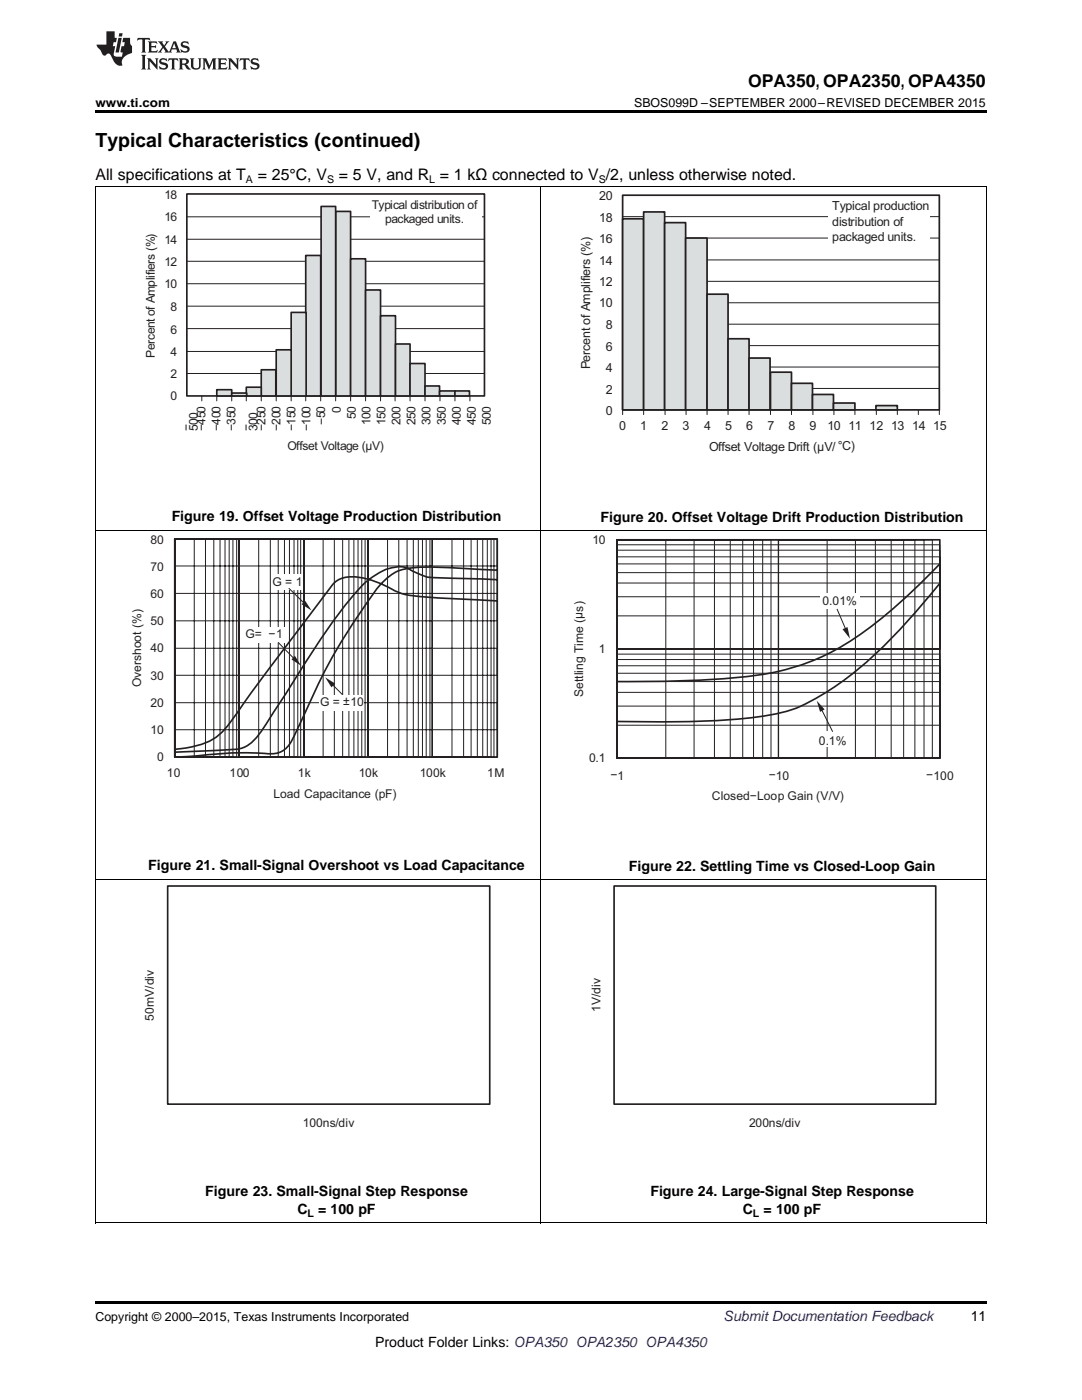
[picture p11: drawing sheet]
<svg xmlns="http://www.w3.org/2000/svg" width="216mm" height="279mm" viewBox="0 0 216 279" stroke-linecap="round" stroke-linejoin="round" font-family="sans-serif">
<path d="M19 259.7h177.8v.5h-177.8z" fill="#000"/>
<path d="M19.1 106v138.1M107.9 106v138.1M196.8 106v138.1M19 175.6h177.8M19 244.1h177.8" fill="none" stroke="#000" stroke-width=".2"/>
<path d="M123.1 107.7h64.4v43.6h-64.4zM187.4 116.5a106.8 106.8 0 0 1-19.5 19.6l-3.2 2.1a28.3 28.3 0 0 1-14 4.9 223.1 223.1 0 0 1-27.6 .9M187.4 112.6a94.1 94.1 0 0 1-19.5 16.4 48.5 48.5 0 0 1-22.2 6.3l-10.5 .6-12.1 .1M33.5 176.8h64.2v43.6h-64.2zM122.5 176.8h64.2v43.6h-64.2z" fill="none" stroke="#241f21" stroke-width=".33"/>
<g fill="none" stroke="#241f21" stroke-width=".2">
<path d="M123.1 108.7h64.4v20.8h-64.4zM123.1 109.8h64.4v19.7h-64.4zM123.1 111.1h64.4v18.4h-64.4zM123.1 112.5h64.4v17h-64.4zM123.1 114.3h64.4v15.2h-64.4zM123.1 116.4h64.4v13.1h-64.4zM123.1 119.1h64.4v10.4h-64.4zM123.1 107.7h30.7v43.6h-30.7zM123.1 107.7h29.1v43.6h-29.1zM123.1 107.7h27.3v43.6h-27.3zM123.1 107.7h25.1v43.6h-25.1zM123.1 107.7h22.6v43.6h-22.6z"/>
<path d="M123.1 107.7h19.5v43.6h-19.5zM123.1 107.7h15.4v43.6h-15.4zM123.1 107.7h9.8v43.6h-9.8zM155.3 107.7h30.7v43.6h-30.7zM155.3 107.7h29.1v43.6h-29.1zM155.3 107.7h27.3v43.6h-27.3zM155.3 107.7h25v43.6h-25zM155.3 107.7h22.5v43.6h-22.5zM155.3 107.7h19.4v43.6h-19.4zM155.3 107.7h15.4v43.6h-15.4zM155.3 107.7h9.7v43.6h-9.7zM123.1 122.9h64.4v6.6h-64.4z"/>
<path d="M123.1 130.5h64.4v20.8h-64.4zM123.1 131.6h64.4v19.7h-64.4zM123.1 132.9h64.4v18.4h-64.4zM123.1 134.4h64.4v16.9h-64.4zM123.1 136h64.4v15.3h-64.4zM123.1 138.2h64.4v13.1h-64.4zM123.1 140.9h64.4v10.4h-64.4zM123.1 144.7h64.4v6.6h-64.4z"/>
</g>
<path d="M123.1 107.7h32.2v43.6h-32.2zM123.1 129.5h64.4v21.8h-64.4z" fill="none" stroke="#241f21" stroke-width=".25"/>
<path d="M163 139.8l1.5 1.8-.9 .5z" fill="#241f21"/>
<path d="M163.1 146h6.3v3.1h-6.3z" fill-rule="evenodd" fill="#fff"/>
<path d="M163.6 141l2.5 5" fill="none" stroke="#241f21" stroke-width=".2"/>
<path d="M163.6 118.3h7.9v3.2h-7.9z" fill-rule="evenodd" fill="#fff"/>
<path d="M168.1 125.6l1-.4 .5 2.3z" fill="#241f21"/>
<g fill="none" stroke="#241f21" stroke-width=".2">
<path d="M34.9 107.6h64.3v5.4h-64.3zM34.9 118.4h64.3v5.5h-64.3zM34.9 107.6h12.8v43.5h-12.8zM34.9 107.6h12.3v43.5h-12.3zM34.9 107.6h11.6v43.5h-11.6zM34.9 107.6h10.8v43.5h-10.8zM34.9 107.6h10v43.5h-10zM34.9 107.6h9v43.5h-9zM34.9 107.6h7.8v43.5h-7.8zM34.9 107.6h6.1v43.5h-6.1zM34.9 107.6h3.9v43.5h-3.9zM47.7 107.6h13v43.5h-13z"/>
<path d="M47.7 107.6h12.3v43.5h-12.3zM47.7 107.6h11.7v43.5h-11.7zM47.7 107.6h11v43.5h-11zM47.7 107.6h10.1v43.5h-10.1zM47.7 107.6h9.1v43.5h-9.1zM47.7 107.6h7.8v43.5h-7.8zM47.7 107.6h6.2v43.5h-6.2zM47.7 107.6h3.9v43.5h-3.9zM47.7 107.6v43.5M60.6 107.6v43.5M60.7 107.6h12.7v43.5h-12.7zM60.7 107.6h12.2v43.5h-12.2z"/>
<path d="M60.7 107.6h11.5v43.5h-11.5zM60.7 107.6h10.7v43.5h-10.7zM60.7 107.6h9.9v43.5h-9.9zM60.7 107.6h8.9v43.5h-8.9zM60.7 107.6h7.7v43.5h-7.7zM60.7 107.6h6v43.5h-6zM60.7 107.6h3.8v43.5h-3.8zM73.4 107.6h12.9v43.5h-12.9zM73.4 107.6h12.4v43.5h-12.4zM73.4 107.6h11.6v43.5h-11.6zM73.4 107.6h10.9v43.5h-10.9zM73.4 107.6h10.1v43.5h-10.1z"/>
<path d="M73.4 107.6h9.1v43.5h-9.1zM73.4 107.6h7.8v43.5h-7.8zM73.4 107.6h6.2v43.5h-6.2zM73.4 107.6h3.9v43.5h-3.9zM73.4 107.6v43.5M86.3 107.6h12.9v43.5h-12.9zM86.3 107.6h12.3v43.5h-12.3zM86.3 107.6h11.7v43.5h-11.7zM86.3 107.6h10.9v43.5h-10.9zM86.3 107.6h10v43.5h-10zM86.3 107.6h8.9v43.5h-8.9zM86.3 107.6h7.7v43.5h-7.7z"/>
<path d="M86.3 107.6h6.2v43.5h-6.2zM86.3 107.6h3.9v43.5h-3.9zM86.3 107.6v43.5M34.9 129.4h64.3v5.4h-64.3zM167 121.6l2 4.6M34.9 140.2h64.3v5.4h-64.3z"/>
</g>
<path d="M34.9 107.6h64.3v43.5h-64.3zM99.1 113.8l-3.7-.2a70.9 70.9 0 0 0-14.4-.1 9.7 9.7 0 0 0-5.7 3.9 121.3 121.3 0 0 0-15.1 26.3 27 27 0 0 1-2.9 5.4 4.7 4.7 0 0 1-4.5 1.3 109.9 109.9 0 0 0-15.7 .6l-2.2 .1M99.1 119.9l-6.3-.3a65.4 65.4 0 0 1-12.8-1.2l-.5-.2a23 23 0 0 0-8.9-3.1 5 5 0 0 0-4.3 1.7l-3.8 5a681.8 681.8 0 0 0-17.2 23.3 10.5 10.5 0 0 1-6.7 3.9l-3.7 .5M99.1 115.7l-10.9-.4a12.4 12.4 0 0 1-7.3-2 8.5 8.5 0 0 0-6.6 1.9l-.6 .4a54.6 54.6 0 0 0-9.2 11.3l-8.7 13.3a51.6 51.6 0 0 1-5.4 7.8 5.7 5.7 0 0 1-4.4 1.6l-11.1 .5" fill="none" stroke="#241f21" stroke-width=".33"/>
<path d="M55.1 114.6h5.2v3.1h-5.2z" fill-rule="evenodd" fill="#fff"/>
<path d="M60.2 120.6l.7-.7 1.3 1.9z" fill="#241f21"/>
<path d="M57.7 117.4l3.5 3.4" fill="none" stroke="#241f21" stroke-width=".2"/>
<path d="M48.6 125.1h8.2v3.2h-8.2z" fill-rule="evenodd" fill="#fff"/>
<path d="M58.8 130.9l1.3 2-1.9-1.3z" fill="#241f21"/>
<path d="M55.5 128.2l3.6 3.7" fill="none" stroke="#241f21" stroke-width=".2"/>
<path d="M63.7 138.7h9v3h-9z" fill-rule="evenodd" fill="#fff"/>
<path d="M64.9 135.2l2 1.2-.8 .8z" fill="#241f21"/>
<g fill="none" stroke="#241f21" stroke-width=".2">
<path d="M124.2 43.2h63.2M124.2 47.5h63.2M124.2 51.9h63.2M124.2 56.1h63.2M124.2 60.4h63.2M124.2 64.7h63.2M124.2 69h63.2M124.2 73.3h63.2M124.2 77.5h63.2M124.2 81.8v.9M128.4 81.8v.9M132.7 81.8v.9"/>
<path d="M136.9 81.8v.9M141.1 81.8v.9M145.3 81.8v.9M149.5 81.8v.9M153.7 81.8v.9M157.9 81.8v.9M162.2 81.8v.9M166.4 81.8v.9M170.6 81.8v.9M174.9 81.8v.9M179.1 81.8v.9M183.2 81.8v.9"/>
<path d="M187.4 81.8v.9M65.9 136.2l2.4 2.4"/>
</g>
<path d="M19.1 37.3v68.7M107.9 37.3v68.7M196.8 37.3v68.7M19 106h177.8" fill="none" stroke="#000" stroke-width=".2"/>
<path d="M124.2 39h63.2v42.8h-63.2z" fill="none" stroke="#241f21" stroke-width=".34"/>
<path d="M165.4 39.6h20.2v9.7h-20.2z" fill-rule="evenodd" fill="#fff"/>
<path d="M124.2 43.7h4.2v38.1h-4.2z" fill-rule="evenodd" fill="#dbdede"/>
<path d="M124.2 43.7h4.2v38.1h-4.2z" fill="none" stroke="#241f21" stroke-width=".34"/>
<path d="M128.4 42.3h4.2v39.5h-4.2z" fill-rule="evenodd" fill="#dbdede"/>
<path d="M128.4 42.3h4.2v39.5h-4.2z" fill="none" stroke="#241f21" stroke-width=".34"/>
<path d="M132.6 44.4h4.2v37.4h-4.2z" fill-rule="evenodd" fill="#dbdede"/>
<path d="M132.6 44.4h4.2v37.4h-4.2z" fill="none" stroke="#241f21" stroke-width=".34"/>
<path d="M136.8 47.5h4.3v34.3h-4.3z" fill-rule="evenodd" fill="#dbdede"/>
<path d="M136.8 47.5h4.3v34.3h-4.3z" fill="none" stroke="#241f21" stroke-width=".34"/>
<path d="M141.1 58.7h4.2v23.1h-4.2z" fill-rule="evenodd" fill="#dbdede"/>
<path d="M141.1 58.7h4.2v23.1h-4.2z" fill="none" stroke="#241f21" stroke-width=".34"/>
<path d="M145.3 67.6h4.2v14.2h-4.2z" fill-rule="evenodd" fill="#dbdede"/>
<path d="M145.3 67.6h4.2v14.2h-4.2z" fill="none" stroke="#241f21" stroke-width=".34"/>
<path d="M149.5 71.5h4.2v10.3h-4.2z" fill-rule="evenodd" fill="#dbdede"/>
<path d="M149.5 71.5h4.2v10.3h-4.2z" fill="none" stroke="#241f21" stroke-width=".34"/>
<path d="M153.7 74.3h4.2v7.5h-4.2z" fill-rule="evenodd" fill="#dbdede"/>
<path d="M153.7 74.3h4.2v7.5h-4.2z" fill="none" stroke="#241f21" stroke-width=".34"/>
<path d="M157.9 76.5h4.2v5.3h-4.2z" fill-rule="evenodd" fill="#dbdede"/>
<path d="M157.9 76.5h4.2v5.3h-4.2z" fill="none" stroke="#241f21" stroke-width=".34"/>
<path d="M162.1 78.7h4.2v3.1h-4.2z" fill-rule="evenodd" fill="#dbdede"/>
<path d="M162.1 78.7h4.2v3.1h-4.2z" fill="none" stroke="#241f21" stroke-width=".34"/>
<path d="M166.3 80.4h4.3v1.4h-4.3z" fill-rule="evenodd" fill="#dbdede"/>
<path d="M166.3 80.4h4.3v1.4h-4.3z" fill="none" stroke="#241f21" stroke-width=".34"/>
<path d="M174.8 80.9h4.3v.9h-4.3z" fill-rule="evenodd" fill="#dbdede"/>
<path d="M174.8 80.9h4.3v.9h-4.3z" fill="none" stroke="#241f21" stroke-width=".34"/>
<path d="M37.3 38.7h59.4v40.3h-59.4z" fill="none" stroke="#241f21" stroke-width=".33"/>
<g fill="none" stroke="#241f21" stroke-width=".2">
<path d="M37.3 43.3h59.4M37.3 47.7h59.4M37.3 52.1h59.4M37.3 56.6h59.4M37.3 61.1h59.4M37.3 65.6h59.4M37.3 70.1h59.4M37.3 74.5h59.4M40.3 79v1M43.3 79v1M46.2 79v1M49.1 79v1"/>
<path d="M52.1 79v1M55.1 79v1M58.1 79v1M61 79v1M64 79v1M67 79v1M70 79v1M72.9 79v1M75.9 79v1M78.8 79v1M81.8 79v1M84.8 79v1"/>
<path d="M87.8 79v1M90.8 79v1M93.8 79v1"/>
</g>
<path d="M73.8 39.4h22.3v5.9h-22.3z" fill-rule="evenodd" fill="#fff"/>
<path d="M61 51h3v28h-3z" fill-rule="evenodd" fill="#dbdede"/>
<path d="M61 51h3v28h-3z" fill="none" stroke="#241f21" stroke-width=".33"/>
<path d="M58.1 62.3h3v16.7h-3z" fill-rule="evenodd" fill="#dbdede"/>
<path d="M58.1 62.3h3v16.7h-3z" fill="none" stroke="#241f21" stroke-width=".33"/>
<path d="M55.1 69.8h3v9.2h-3z" fill-rule="evenodd" fill="#dbdede"/>
<path d="M55.1 69.8h3v9.2h-3z" fill="none" stroke="#241f21" stroke-width=".33"/>
<path d="M52.1 73.8h2.9v5.2h-2.9z" fill-rule="evenodd" fill="#dbdede"/>
<path d="M52.1 73.8h2.9v5.2h-2.9z" fill="none" stroke="#241f21" stroke-width=".33"/>
<path d="M49.1 77.3h3v1.7h-3z" fill-rule="evenodd" fill="#dbdede"/>
<path d="M49.1 77.3h3v1.7h-3z" fill="none" stroke="#241f21" stroke-width=".33"/>
<path d="M43.3 77.8h2.9v1.2h-2.9z" fill-rule="evenodd" fill="#dbdede"/>
<path d="M43.3 77.8h2.9v1.2h-2.9z" fill="none" stroke="#241f21" stroke-width=".33"/>
<path d="M46.2 78.4h3v.6h-3z" fill-rule="evenodd" fill="#dbdede"/>
<path d="M46.2 78.4h3v.6h-3z" fill="none" stroke="#241f21" stroke-width=".33"/>
<path d="M67 42.2h3v36.8h-3z" fill-rule="evenodd" fill="#dbdede"/>
<path d="M67 42.2h3v36.8h-3z" fill="none" stroke="#241f21" stroke-width=".33"/>
<path d="M64.1 41.2h2.9v37.8h-2.9z" fill-rule="evenodd" fill="#dbdede"/>
<path d="M64.1 41.2h2.9v37.8h-2.9z" fill="none" stroke="#241f21" stroke-width=".33"/>
<path d="M70 51.6h2.9v27.4h-2.9z" fill-rule="evenodd" fill="#dbdede"/>
<path d="M70 51.6h2.9v27.4h-2.9z" fill="none" stroke="#241f21" stroke-width=".33"/>
<path d="M72.9 57.9h3v21.1h-3z" fill-rule="evenodd" fill="#dbdede"/>
<path d="M72.9 57.9h3v21.1h-3z" fill="none" stroke="#241f21" stroke-width=".33"/>
<path d="M75.9 63h3v16h-3z" fill-rule="evenodd" fill="#dbdede"/>
<path d="M75.9 63h3v16h-3z" fill="none" stroke="#241f21" stroke-width=".33"/>
<path d="M78.9 68.7h2.9v10.3h-2.9z" fill-rule="evenodd" fill="#dbdede"/>
<path d="M78.9 68.7h2.9v10.3h-2.9z" fill="none" stroke="#241f21" stroke-width=".33"/>
<path d="M81.8 72.5h3v6.5h-3z" fill-rule="evenodd" fill="#dbdede"/>
<path d="M81.8 72.5h3v6.5h-3z" fill="none" stroke="#241f21" stroke-width=".33"/>
<path d="M84.8 77h2.9v2h-2.9z" fill-rule="evenodd" fill="#dbdede"/>
<path d="M84.8 77h2.9v2h-2.9z" fill="none" stroke="#241f21" stroke-width=".33"/>
<path d="M87.7 78h3.1v1h-3.1z" fill-rule="evenodd" fill="#dbdede"/>
<path d="M87.7 78h3.1v1h-3.1z" fill="none" stroke="#241f21" stroke-width=".33"/>
<path d="M90.8 78h2.9v1h-2.9z" fill-rule="evenodd" fill="#dbdede"/>
<path d="M90.8 78h2.9v1h-2.9z" fill="none" stroke="#241f21" stroke-width=".33"/>
<path d="M19 37.2h177.8" fill="none" stroke="#000" stroke-width=".2"/>
<path d="M19 22h177.8v.5h-177.8z" fill="#000"/>
<g fill="#231f20">
<path d="M27.5 7.6l-.1 .5 .4-.2h.6v.1v2.1l-.2 .4h1l-.3-.4v-2.1l.1-.1h.5l.5 .2-.2-.5zM29.5 8.3l.2 .3v1.5l-.2 .4h1.8l.2-.6a1.04 1.04 0 0 1-1.3 .2v-.7h.6l.3 .2v-.6l-.3 .2h-.6v-.6l.8-.1 .4 .3-.2-.5zM31.5 8.3l.9 1.1-.9 1.1h.8l-.2-.2 .5-.7 .4 .7-.2 .2h1.5l-.1-.2 .1-.4h.9l.1 .4-.2 .2h1l-.3-.3-.7-1.9h-.5l-.9 2-.8-1 .9-1h-.8l.1 .3-.3 .5-.4-.6 .2-.2zM34.7 8.6l.4 1h-.7zM36.3 8.4a.63 .63 0 0 0-.2 .7 .63 .63 0 0 0 .6 .4l.6 .2 .1 .2a.75 .75 0 0 1-.7 .4 .75 .75 0 0 1-.6-.5l.1 .7 .1-.1a1.11 1.11 0 0 0 1.5-.6 1.13 1.13 0 0 0-1.2-.8l-.1-.4a1.04 1.04 0 0 1 1.2 .2l-.2-.5-.1 .1-.5-.2zM28.2 10.9l.2 .4v2.2l-.2 .4h1l-.3-.4v-2.2l.3-.4zM29.3 11.6l.3 .4v1.5l-.3 .4h.8l-.2-.4v-1.3l1.5 1.7v-1.9l.2-.4h-.7l.2 .4v.9l-1.1-1.3zM32 11.8a.62 .62 0 0 0-.2 .7 .62 .62 0 0 0 .6 .4l.6 .1 .1 .3a.76 .76 0 0 1-.7 .3 .76 .76 0 0 1-.6-.4l.1 .7 .1-.1a1.11 1.11 0 0 0 1.5-.6 1.13 1.13 0 0 0-1.2-.8l-.1-.4a1.04 1.04 0 0 1 1.2 .2l-.2-.6-.1 .1-.5-.1zM33.7 11.6l-.2 .6a.61 .61 0 0 1 .8-.3v1.6l-.2 .4h.9l-.2-.4v-1.6a.63 .63 0 0 1 .8 .3l-.2-.6zM35.6 11.6l.3 .4v1.5l-.3 .4h1l-.2-.2v-.8l.5 .2a.76 .76 0 0 0 1.2 .7l-1-1a.58 .58 0 0 0 .6-.5 .58 .58 0 0 0-.5-.6zM36.4 11.9h.1a.45 .45 0 0 1 .5 .1 .45 .45 0 0 1 .1 .5l-.7 .2zM37.9 11.6l.2 .2a2.17 2.17 0 0 0 .3 1.9 .99 .99 0 0 0 1.6-.6v-1.1l.2-.4h-.7l.2 .2a1.92 1.92 0 0 1-.2 1.8 .6 .6 0 0 1-.9-.5v-1.1l.2-.4zM40.4 11.6l.2 .4v1.5l-.2 .4h.7l-.2-.4v-1.4l.8 1.8 .8-1.8v1.4l-.2 .4h.9l-.2-.4v-1.5l.2-.4h-.8l-.6 1.5-.6-1.5zM43.4 11.6l.2 .4v1.5l-.2 .4h1.8l.2-.6a1.04 1.04 0 0 1-1.3 .1v-.6h.5l.4 .2v-.6l-.4 .2h-.5v-.7h.8l.3 .3-.1-.6zM45.5 11.6l.2 .4v1.5l-.2 .4h.7l-.2-.4v-1.3l1.5 1.7v-1.9l.2-.4h-.7l.2 .4v.9l-1.1-1.3zM47.9 11.6l-.1 .6a.61 .61 0 0 1 .8-.3v1.6l-.3 .4h1l-.3-.4 .1-1.6a.63 .63 0 0 1 .7 .3l-.1-.6zM50.2 11.8a.62 .62 0 0 0-.2 .7 .62 .62 0 0 0 .6 .4l.6 .1 .2 .3a.76 .76 0 0 1-.8 .3 .76 .76 0 0 1-.6-.4l.1 .7 .2-.1a1.11 1.11 0 0 0 1.5-.6 1.13 1.13 0 0 0-1.3-.8l-.1-.4a1.04 1.04 0 0 1 1.2 .2l-.1-.6-.2 .1-.5-.1z"/>
<path d="M21.2 6.3v2.6h-1.9l.1 .4 .7 .9a.91 .91 0 0 0 1 .8 .56 .56 0 0 1 .5-.3 .56 .56 0 0 1 .5 .3l.4 .8a1.53 1.53 0 0 0 1.9 1.2 1.54 1.54 0 0 1 1-2.1l.9-.3v-1.4a1.52 1.52 0 0 1-.3-1.6h-1.4l-.2 .8h.5l-.2 .8h-.4l-.2 1v.2l.4 .1-.2 .8a1.93 1.93 0 0 1-1.6-.3l.3-1.8h-.5l.2-.8h.4l.2-.8h-.4v-1.3zM23.6 7.6l-.6 2.9h.7l.6-2.9zM23.8 6.6l-.1 .7h.6l.2-.7z"/>
</g>
<text font-size="3.9" x="19" y="29.3">Typical Characteristics (continued)</text>
<text font-size="3.5" x="149.3" y="17.3">OPA350, OPA2350, OPA4350</text>
<g font-size="3.2">
<text x="19" y="36">All specifications at T</text>
<text x="51.4" y="36">= 25°C, V</text>
<text x="67.6" y="36">= 5 V, and R = 1 kΩ connected to V /2, unless otherwise noted.</text>
</g>
<g font-size="2.8">
<text x="34.3" y="104.1">Figure 19. Offset Voltage Production Distribution</text>
<text x="119.8" y="104.2">Figure 20. Offset Voltage Drift Production Distribution</text>
<text x="29.6" y="173.5">Figure 21. Small-Signal Overshoot vs Load Capacitance</text>
<text x="125.5" y="173.9">Figure 22. Settling Time vs Closed-Loop Gain</text>
<text x="41" y="238.7">Figure 23. Small-Signal Step Response</text>
<text x="129.8" y="238.7">Figure 24. Large-Signal Step Response</text>
<text x="59.3" y="242.4">C</text>
<text x="63.5" y="242.4">= 100 pF</text>
<text x="148.2" y="242.4">C</text>
<text x="152.4" y="242.4">= 100 pF</text>
<text x="193.7" y="263.6">11</text>
<text x="74.9" y="268.9">Product Folder Links: OPA350 OPA2350 OPA4350</text>
</g>
<text font-size="2.8" fill="#0000c8" x="144.4" y="263.6">Submit Documentation Feedback</text>
<g font-size="2.5">
<text x="19" y="21.4">www.ti.com</text>
<text x="126.5" y="21.4">SBOS099D –SEPTEMBER 2000–REVISED DECEMBER 2015</text>
<text x="19" y="263.6">Copyright © 2000–2015, Texas Instruments Incorporated</text>
</g>
<g font-size="2.5" fill="#241f21">
<text x="119.5" y="40">20</text>
<text x="166.1" y="42">Typical production</text>
<text x="119.5" y="44.3">18</text>
<text x="166.1" y="45">distribution of</text>
<text x="119.5" y="48.5">16</text>
<text x="119.5" y="52.8">14</text>
<text x="166.1" y="48.1">packaged units.</text>
<text x="119.5" y="57.1">12</text>
<text x="119.5" y="61.4">10</text>
<text x="120.9" y="65.6">8</text>
<text x="120.9" y="70">6</text>
<text x="117.7" y="73.7" transform="rotate(-90 117.7 73.7)">Percent of Amplifiers (%)</text>
<text x="120.9" y="74.3">4</text>
<text x="120.9" y="78.5">2</text>
<text x="120.9" y="82.7">0</text>
<text x="123.6" y="85.8">0</text>
<text x="127.7" y="85.8">1</text>
<text x="132" y="85.8">2</text>
<text x="136.2" y="85.8">3</text>
<text x="140.5" y="85.8">4</text>
<text x="141.5" y="89.9">Offset Voltage Drift (µV/°C)</text>
<text x="144.7" y="85.8">5</text>
<text x="148.9" y="85.8">6</text>
<text x="153.1" y="85.8">7</text>
<text x="157.3" y="85.8">8</text>
<text x="161.5" y="85.8">9</text>
<text x="165.1" y="85.8">10 11 12 13 14 15</text>
</g>
<g font-size="2.4" fill="#241f21">
<text x="32.8" y="39.7">18</text>
<text x="74.2" y="41.6">Typical distribution of</text>
<text x="32.8" y="44.2">16</text>
<text x="76.8" y="44.5">packaged units.</text>
<text x="32.8" y="48.7">14</text>
<text x="32.8" y="53.1">12</text>
<text x="32.8" y="57.5">10</text>
<text x="34" y="62">8</text>
<text x="30.9" y="71.4" transform="rotate(-90 30.9 71.4)">Percent of Amplifiers (%)</text>
<text x="34" y="66.6">6</text>
<text x="34" y="71.1">4</text>
<text x="34" y="75.4">2</text>
<text x="34" y="79.9">0</text>
<text x="68" y="82.4" transform="rotate(-90 68 82.4)">0</text>
<text x="71" y="83.7" transform="rotate(-90 71 83.7)">50</text>
<text x="38" y="86.1" transform="rotate(-90 38 86.1)">−</text>
<text x="39.4" y="86.1" transform="rotate(-90 39.4 86.1)">500</text>
<text x="41.1" y="86.1" transform="rotate(-90 41.1 86.1)">−450</text>
<text x="44.1" y="86.1" transform="rotate(-90 44.1 86.1)">−400</text>
<text x="47.1" y="86.1" transform="rotate(-90 47.1 86.1)">−350</text>
<text x="50" y="86.1" transform="rotate(-90 50 86.1)">−</text>
<text x="51.4" y="86.1" transform="rotate(-90 51.4 86.1)">300</text>
<text x="53" y="86.1" transform="rotate(-90 53 86.1)">−250</text>
<text x="56" y="86.1" transform="rotate(-90 56 86.1)">−200</text>
<text x="57.4" y="89.7">Offset Voltage (µV)</text>
<text x="59" y="86.1" transform="rotate(-90 59 86.1)">−150</text>
<text x="62" y="86.1" transform="rotate(-90 62 86.1)">−100</text>
<text x="65" y="84.8" transform="rotate(-90 65 84.8)">−50</text>
<text x="74" y="84.9" transform="rotate(-90 74 84.9)">100</text>
<text x="76.9" y="84.9" transform="rotate(-90 76.9 84.9)">150</text>
<text x="79.9" y="84.9" transform="rotate(-90 79.9 84.9)">200</text>
<text x="82.9" y="84.9" transform="rotate(-90 82.9 84.9)">250</text>
<text x="85.9" y="84.9" transform="rotate(-90 85.9 84.9)">300</text>
<text x="89" y="84.9" transform="rotate(-90 89 84.9)">350</text>
<text x="92" y="84.9" transform="rotate(-90 92 84.9)">400</text>
<text x="94.9" y="84.9" transform="rotate(-90 94.9 84.9)">450</text>
<text x="97.9" y="84.9" transform="rotate(-90 97.9 84.9)">500</text>
<text x="30.1" y="108.5">80</text>
<text x="30.1" y="113.9">70</text>
<text x="118.2" y="108.6">10</text>
<text x="30.1" y="119.3">60</text>
<text x="54.4" y="116.9">G = 1</text>
<text x="30.1" y="124.7">50</text>
<text x="164.1" y="120.7">0.01%</text>
<text x="30.1" y="130.2">40</text>
<text x="49" y="127.4">G=</text>
<text x="53.6" y="127.3">−1</text>
<text x="119.5" y="130.3">1</text>
<text x="28.1" y="137.2" transform="rotate(-90 28.1 137.2)">Overshoot (%)</text>
<text x="30.1" y="135.7">30</text>
<text x="30.1" y="141.2">20</text>
<text x="63.9" y="140.9">G =</text>
<text x="68.5" y="140.7">±</text>
<text x="69.9" y="140.9">10</text>
<text x="116.3" y="139.1" transform="rotate(-90 116.3 139.1)">Settling Time (µs)</text>
<text x="30.1" y="146.5">10</text>
<text x="163.4" y="148.6">0.1%</text>
<text x="31.4" y="151.9">0</text>
<text x="33.3" y="155.1">10</text>
<text x="45.8" y="155.1">100</text>
<text x="59.4" y="155.1">1k</text>
<text x="71.6" y="155.1">10k</text>
<text x="83.8" y="155.1">100k</text>
<text x="97.2" y="155.1">1M</text>
<text x="117.6" y="152.1">0.1</text>
<text x="121.8" y="155.5">−1</text>
<text x="153.4" y="155.5">−10</text>
<text x="184.8" y="155.5">−100</text>
<text x="54.6" y="159.2">Load Capacitance (pF)</text>
<text x="142.1" y="159.6">Closed−Loop Gain (V/V)</text>
<text x="30.7" y="203.7" transform="rotate(-90 30.7 203.7)">50mV/div</text>
<text x="119.8" y="201.9" transform="rotate(-90 119.8 201.9)">1V/div</text>
<text x="60.4" y="224.8">100ns/div</text>
<text x="149.5" y="224.8">200ns/div</text>
</g>
<g font-size="2.1">
<text x="49.1" y="36.6">A</text>
<text x="65.3" y="36.6">S</text>
<text x="85.6" y="36.6">L</text>
<text x="119.5" y="36.6">S</text>
<text x="61.3" y="242.9">L</text>
<text x="150.2" y="242.9">L</text>
</g>
</svg>
